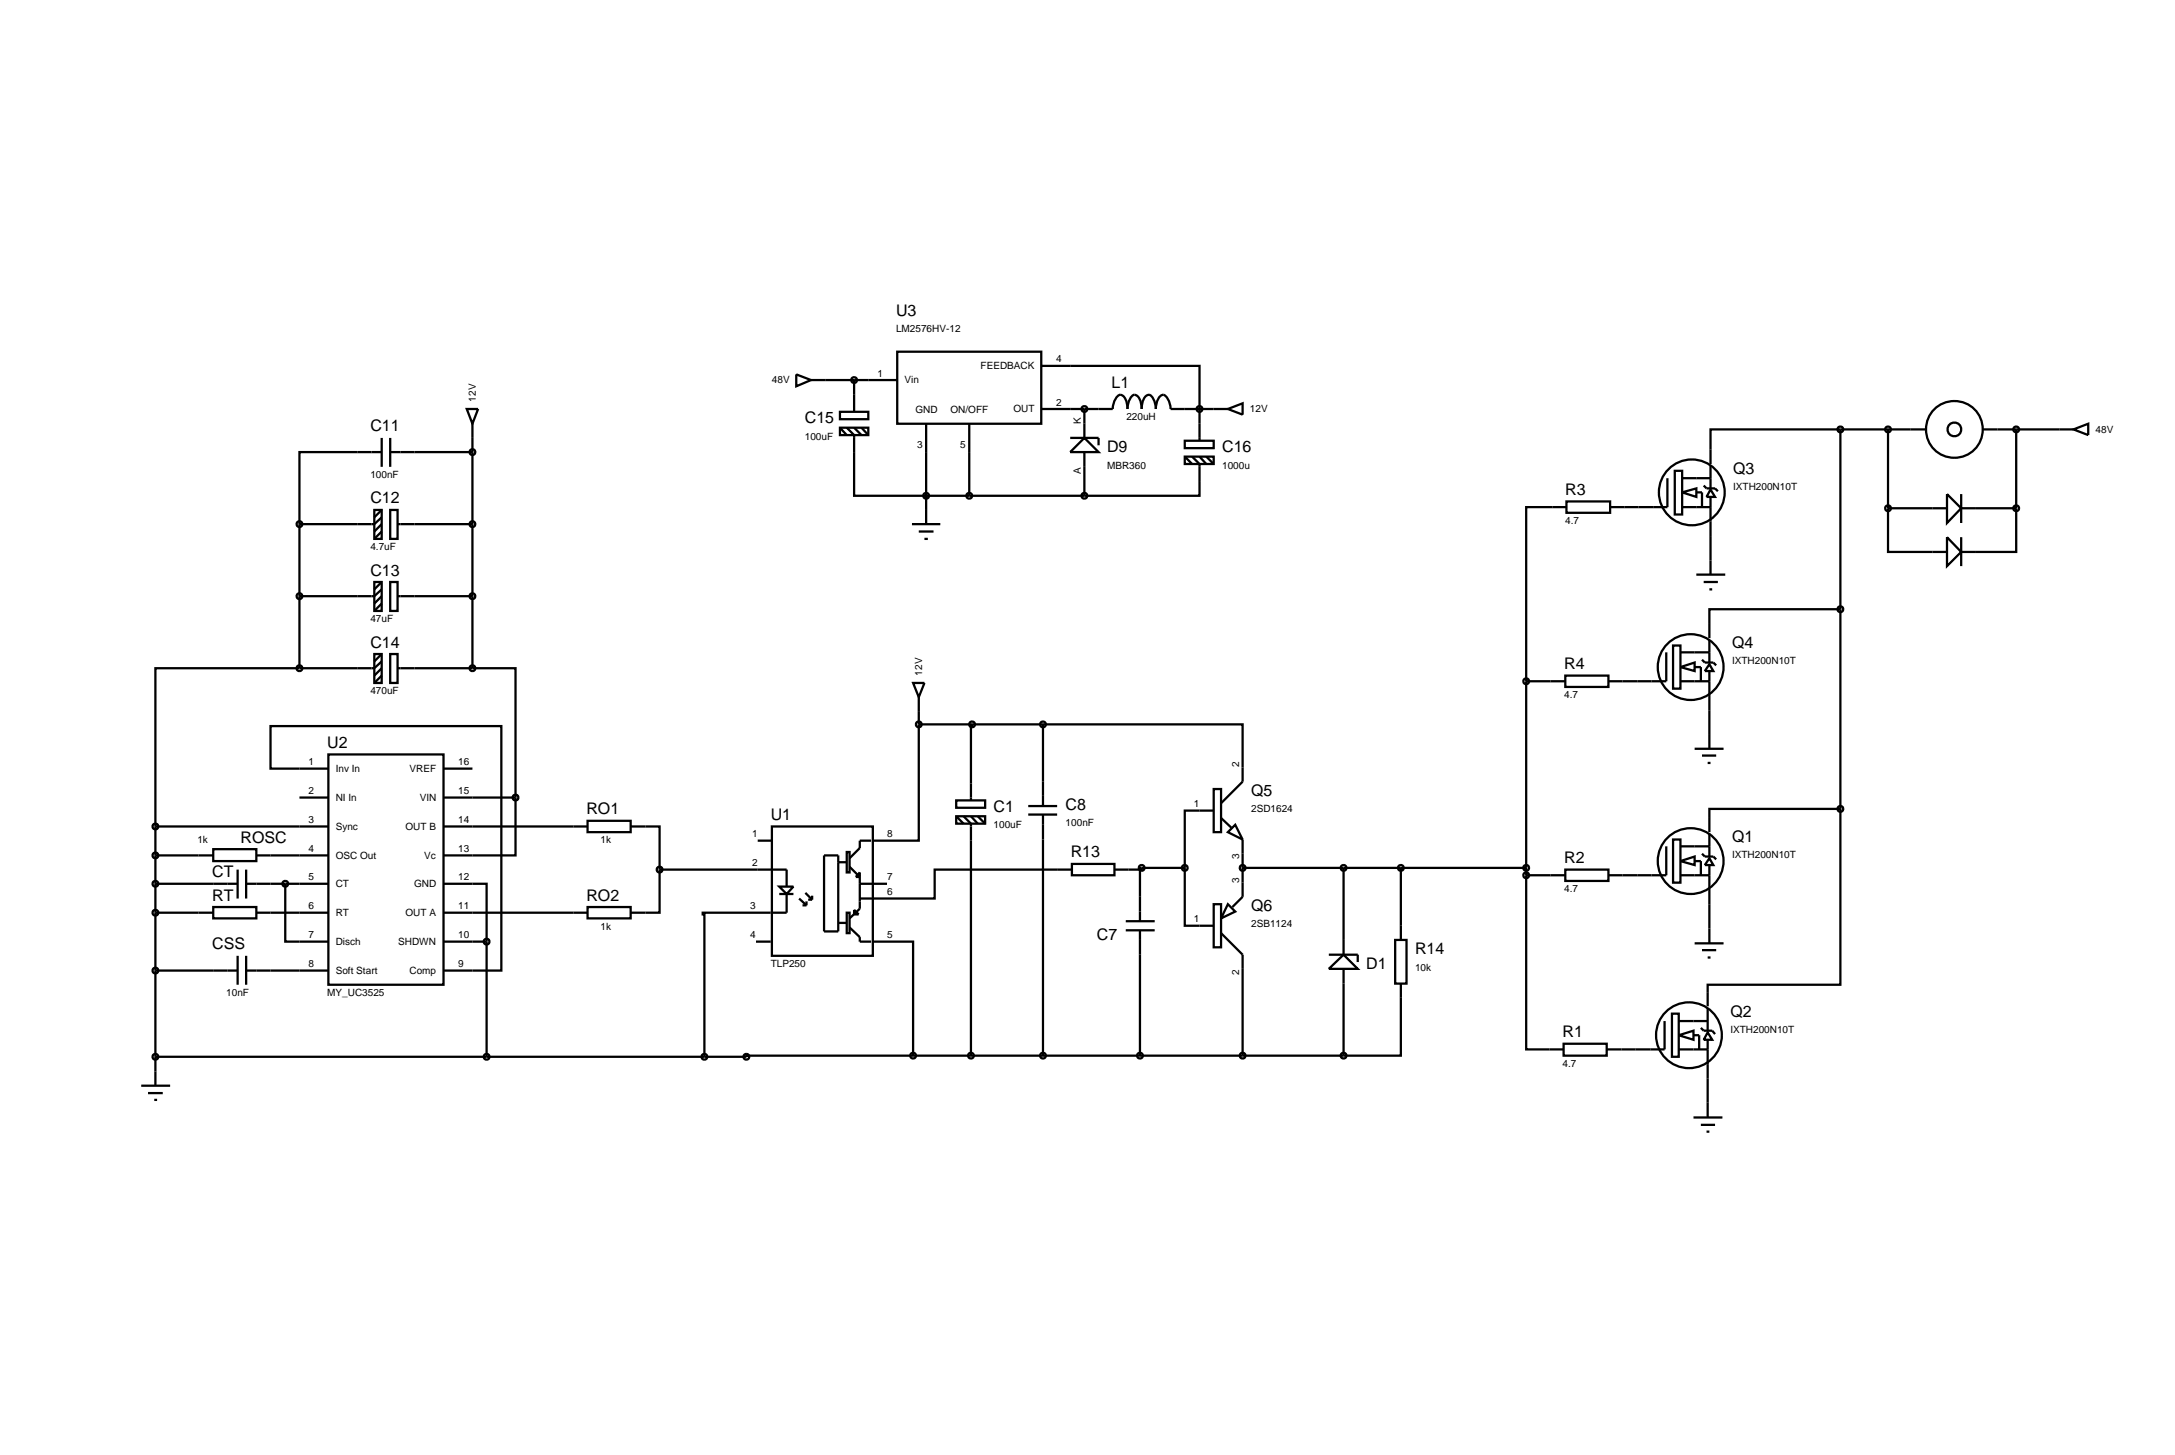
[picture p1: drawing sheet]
<svg xmlns="http://www.w3.org/2000/svg" width="384mm" height="257mm" viewBox="0 0 384 257" stroke-linecap="round" stroke-linejoin="round" font-family="sans-serif">
<g fill="none" stroke="#000" stroke-width=".4">
<path d="M67.3 79.7h-14.5v12.7M67.3 77.2v5.1M68.8 79.7h14.5M68.8 77.2v5.1M82.3 72.1h2l-1 2.6zM83.3 74.7v43.1M140.4 66l2.6 1-2.6 1.1zM143 67h15.2M148.1 72.6h5v1.3h-5zM148.1 75.4h5v1.3h-5zM148.1 75.4l1.2 1.3M149.3 75.4l1.3 1.3v10.7h40.6"/>
<path d="M150.6 67v5.6M150.6 75.4l1.3 1.3M151.9 75.4l1.2 1.3M158.2 62h25.4v12.7h-25.4zM163.3 74.7v17.7M170.9 74.7v12.7M183.6 64.5h27.9v13.2M183.6 72.1h12.6a2.6 2.6 0 0 1 1.3-2.5 1.44 1.44 0 0 1 1.1 1.3l.2 1.2a2.58 2.58 0 0 1 1.2-2.5 1.44 1.44 0 0 1 1.1 1.3l.2 1.2a2.98 2.98 0 0 1 .9-2.4 .85 .85 0 0 1 1.2 .7l.3 1.1 .1 .6a2.31 2.31 0 0 1 1.3-2.5 2.6 2.6 0 0 1 1.3 2.5h10.1M188.7 77.2h5v1.3M191.2 77.2l2.5 2.5h-5zM191.2 72.1v5.1M191.2 79.7v7.7"/>
<path d="M208.9 77.7h5.1v1.3h-5.1zM216.5 72.1l2.6-1v2zM324.5 75.7h-22.9v6.1M324.5 75.7v66.9M324.5 75.7h15M332.9 75.7v13.9M349.6 75.7h16M355.5 75.7v13.9M365.6 75.7l2.6-1v2zM52.8 92.4v25.4M66 89.9h1.3v5.1h-1.3zM67.3 91.2l-1.3 1.2h-13.2"/>
<path d="M67.3 93.7l-1.3 1.3M67.3 92.4l-1.3 1.3M67.3 89.9l-1.3 1.3M68.8 89.9h1.3v5.1h-1.3zM70.1 92.4h13.2M160.8 92.4h5M162 93.7h2.6M163 95h.6M208.9 80.5h5.1v1.3h-5.1zM208.9 80.5l1.3 1.3M210.2 80.5l1.3 1.3v5.6h-20.3M211.5 80.5l1.2 1.3"/>
<path d="M212.7 80.5l1.3 1.3M276.2 88.4h7.7v2h-7.7zM276.2 89.4h-7.1v30.7M294 84.3v5.1h-10.1M295.3 83h1.3v7.7h-1.3zM296.6 86.8l2.5-.7v1.5zM296.6 89.4h5M296.6 84.3h5M299.1 86.8h1v2.6M300.4 85.6l.5 .5h1.5l.5 .5M301.6 86.3l.8 1.3h-1.5zM301.6 82v4.1"/>
<path d="M301.6 87.6v13.7M332.9 89.6v7.7h10.4M332.9 89.6h10.4M343.3 87.1l2.5 2.5-2.5 2.6zM343.3 94.7l2.5 2.6-2.5 2.5zM345.8 89.6h9.7M345.8 87.1v5.1M345.8 94.7v5.1M355.5 89.6v7.7h-9.7M52.8 117.8h-25.4v27.9M66 102.6h1.3v5.1h-1.3zM66 115.3h1.3v5.1h-1.3z"/>
<path d="M67.3 103.9l-1.3 1.2h-13.2M67.3 116.6l-1.3 1.2h-13.2M67.3 106.4l-1.3 1.3M67.3 105.1l-1.3 1.3M67.3 102.6l-1.3 1.3M67.3 119.1l-1.3 1.3M67.3 117.8l-1.3 1.3M67.3 115.3l-1.3 1.3M68.8 102.6h1.3v5.1h-1.3zM68.8 115.3h1.3v5.1h-1.3zM70.1 105.1h13.2M70.1 117.8h13.2"/>
<path d="M83.3 117.8h7.6v22.8M276 119.1h7.6v2h-7.6zM293.8 115v5.1h-10.2M295 113.8h1.3v7.6h-1.3zM296.3 117.6l2.5-.8v1.5zM296.3 115h5.1M298.8 117.6h1.1v2.5M299.1 101.3h5.1M300.1 116.3l.5 .5h1.5l.5 .5M300.4 102.6h2.5M301.4 117.1l.7 1.2h-1.5zM301.4 112.8v4"/>
<path d="M301.4 118.3v13.7M301.4 103.9h.5M324.5 107.4h-23.1v5.1M57.9 133h20.3v40.6h-20.3zM57.9 135.5h-10.2v-7.5h40.7v43.1h-10.2M78.2 135.5h5.1M161 120.4h2l-1 2.5zM162 127.7v20.5h-8.1M162 127.7h21.9M162 122.9v4.8M171.4 127.7v.3h-.2v13.1M183.9 127.7h35.2v10.1l-3.8 3.8"/>
<path d="M183.9 127.7v14.4M214 139.1h1.3v7.6h-1.3zM269.1 120.1h6.9M269.1 120.1v34.2M296.3 120.1h5.1M298.8 132h5.1M300.1 133.2h2.5M301.1 134.5h.5M27.4 150.8h10.2M27.4 155.8h14.5M27.4 145.7v45.7M27.4 145.7h30.5"/>
<path d="M37.6 149.7h7.6v2.1h-7.6zM37.6 159.9h7.6v2h-7.6zM41.9 153.3v5.1M43.4 155.8h14.5M43.4 153.3v5.1M45.2 150.8h12.7M50.3 155.8v10.2h7.6M52.8 140.6h5.1M78.2 155.8h7.6v10.2M78.2 145.7h25.4M78.2 140.6h12.7M90.9 140.6v10.2h-12.7"/>
<path d="M103.6 144.7h7.6v2h-7.6zM103.6 159.9h7.6v2h-7.6zM111.2 145.7h5.1v7.6M116.3 153.3v7.6h-5.1M116.3 153.3h22.4v3M133.6 148.2h2.5M136.1 145.7h17.8v22.8h-17.8zM137.4 156.3h2.5l-1.2 1.3zM137.4 157.6h2.5M138.7 157.6v3.3h-2.6M140.9 158.4l1.3 1.2M141.5 159.6h.7"/>
<path d="M142 157.4l1.2 1.2M142.2 158.9v.7M142.5 158.6h.7M143.2 157.9v.7M145.3 150.8h2.5v13.4h-2.5zM147.8 152h1.5M149.3 150.2h.5v3.6h-.5zM149.8 152.8l1.8 1.8h-.7l.7-.8v6.4l-1.8 1.7M151.6 155.8h4.8M153.6 148.2h-2v1.3l-1.8 1.8M168.6 141.1h5.1v1.3h-5.1zM168.6 143.9h5.1v1.3h-5.1z"/>
<path d="M168.6 143.9l1.3 1.3M169.9 143.9l1.3 1.3v40.9M171.2 143.9l1.2 1.3M172.4 143.9l1.3 1.3M181.3 143.6h5.1M181.3 142.1h5.1M183.9 143.6v42.5M189 152.3h7.5v2h-7.5zM189 153.3h-24.2v5.1h-13.2M201.3 153v.3h-4.8M201.3 153h-.3v9.4M201.3 153h7.6"/>
<path d="M208.9 153v10.2h5.1M214 159.4h1.3v7.6h-1.3zM214 142.9h-5.1v10.1M215.3 144.2l1.8 1.7M216.5 146.7l1.3-1.3 1.3 2.6zM216.5 159.4l1.3 1.3-2.5 1.2zM219.1 148v10.1l-1.8 1.8M219.1 153h50M236.9 153v15.3M247 153v12.7M269.1 154.3v30.7h6.6M269.1 154.3h6.9"/>
<path d="M276 153.3h7.6v2h-7.6zM293.8 149.2v5.1h-10.2M295 148h1.3v7.6h-1.3zM296.3 151.8l2.5-.8v1.5zM296.3 154.3h5.1M296.3 149.2h5.1M298.8 151.8h1.1v2.5M300.1 150.5l.5 .5h1.5l.5 .5M301.4 151.3l.7 1.2h-1.5zM301.4 146.9v4.1M301.4 152.5v13.8M324.5 142.6v31h-23.4v3.8"/>
<path d="M324.5 142.6h-23.1v4.1M27.4 160.9h10.2M27.4 171.1h14.5M41.9 168.5v5.1M43.4 171.1h14.5M43.4 168.5v5.1M45.2 160.9h12.7M78.2 160.9h25.4M78.2 166h7.6M85.8 166v20.3M133.3 166h2.6M135.9 160.9h-12v.3h.3v25.1"/>
<path d="M147.8 162.7h1.5M149.3 160.9h.5v3.6h-.5zM149.8 163.5l1.8 1.7v.8h2M150.6 160.4l.8 .8h-.8zM153.9 166h7.1v20.1M198.5 162.4h5.1M198.5 164h5.1M201 164v22.1M215.3 164.5l3.8 3.8v17.8M234.3 170.8l2.6-2.5 2.5 2.5zM234.3 168.3h5.1v1.3M236.9 170.8v15.3"/>
<path d="M246 165.7h2v7.7h-2zM247 173.4v12.7h-10.1M294.8 178.7h1.2v7.6h-1.2zM298.8 166.3h5.1M300.1 167.5h2.5M301.1 177.7v4M301.1 168.8h.5M24.9 191.4h5.1M26.1 192.7h2.6M27.2 193.9h.5M161 186.1h-29.4v.2h-104.2M161 186.1h75.9"/>
<path d="M275.7 184h7.6v2.1h-7.6zM293.5 180v5h-10.2M296 182.5l2.6-.8v1.6zM296 185h5.1M296 180h5.1M298.6 182.5h1v2.5M298.6 197h5.1M299.9 181.2l.5 .5h1.5l.5 .6M299.9 198.3h2.5M300.9 199.5h.5M301.1 182l.8 1.3h-1.5zM301.1 183.3v13.7"/>
<circle cx="83.3" cy="79.7" r=".51"/>
<circle cx="150.6" cy="67" r=".51"/>
<circle cx="191.2" cy="72.1" r=".51"/>
<circle cx="211.5" cy="72.1" r=".51"/>
<circle cx="324.5" cy="75.7" r=".51"/>
<circle cx="332.9" cy="75.7" r=".51"/>
<circle cx="344.6" cy="75.7" r="5"/>
<circle cx="344.6" cy="75.7" r="1.21"/>
<circle cx="355.5" cy="75.7" r=".51"/>
<circle cx="52.8" cy="92.4" r=".51"/>
<circle cx="83.3" cy="92.4" r=".51"/>
<circle cx="163.3" cy="87.4" r=".51"/>
<circle cx="170.9" cy="87.4" r=".51"/>
<circle cx="191.2" cy="87.4" r=".51"/>
<circle cx="298.3" cy="86.8" r="5.8"/>
<circle cx="332.9" cy="89.6" r=".51"/>
<circle cx="355.5" cy="89.6" r=".51"/>
<circle cx="52.8" cy="105.1" r=".51"/>
<circle cx="52.8" cy="117.8" r=".51"/>
<circle cx="83.3" cy="117.8" r=".51"/>
<circle cx="83.3" cy="105.1" r=".51"/>
<circle cx="298.1" cy="117.6" r="5.8"/>
<circle cx="324.5" cy="107.4" r=".51"/>
<circle cx="162" cy="127.7" r=".51"/>
<circle cx="171.4" cy="127.7" r=".51"/>
<circle cx="183.9" cy="127.7" r=".51"/>
<circle cx="269.1" cy="120.1" r=".51"/>
<circle cx="27.4" cy="150.8" r=".51"/>
<circle cx="27.4" cy="145.7" r=".51"/>
<circle cx="27.4" cy="155.8" r=".51"/>
<circle cx="50.3" cy="155.8" r=".51"/>
<circle cx="90.9" cy="140.6" r=".51"/>
<circle cx="116.3" cy="153.3" r=".51"/>
<circle cx="201.3" cy="153" r=".51"/>
<circle cx="208.9" cy="153" r=".51"/>
<circle cx="219.1" cy="153" r=".51"/>
<circle cx="236.9" cy="153" r=".51"/>
<circle cx="247" cy="153" r=".51"/>
<circle cx="269.1" cy="153" r=".51"/>
<circle cx="269.1" cy="154.3" r=".51"/>
<circle cx="298.1" cy="151.8" r="5.8"/>
<circle cx="324.5" cy="142.6" r=".51"/>
<circle cx="27.4" cy="160.9" r=".51"/>
<circle cx="27.4" cy="171.1" r=".51"/>
<circle cx="85.8" cy="166" r=".51"/>
<circle cx="27.4" cy="186.3" r=".51"/>
<circle cx="85.8" cy="186.3" r=".51"/>
<circle cx="124.2" cy="186.3" r=".51"/>
<circle cx="131.6" cy="186.3" r=".51"/>
<circle cx="161" cy="186.1" r=".51"/>
<circle cx="171.2" cy="186.1" r=".51"/>
<circle cx="183.9" cy="186.1" r=".51"/>
<circle cx="201" cy="186.1" r=".51"/>
<circle cx="219.1" cy="186.1" r=".51"/>
<circle cx="236.9" cy="186.1" r=".51"/>
<circle cx="297.8" cy="182.5" r="5.8"/>
</g>
<g font-size="2.8">
<text x="158" y="55.7">U3</text>
<text x="196" y="68.5">L1</text>
<text x="65.3" y="76.1">C11</text>
<text x="141.9" y="74.7">C15</text>
<text x="195.2" y="79.8">D9</text>
<text x="215.5" y="79.8">C16</text>
<text x="305.6" y="83.6">Q3</text>
<text x="65.3" y="88.8">C12</text>
<text x="276" y="87.3">R3</text>
<text x="65.3" y="101.5">C13</text>
<text x="65.3" y="114.2">C14</text>
<text x="275.8" y="118">R4</text>
<text x="305.4" y="114.3">Q4</text>
<text x="57.7" y="131.9">U2</text>
<text x="103.4" y="143.6">RO1</text>
<text x="175.2" y="143.2">C1</text>
<text x="187.9" y="142.9">C8</text>
<text x="220.6" y="140.4">Q5</text>
<text x="42.4" y="148.6">ROSC</text>
<text x="135.9" y="144.6">U1</text>
<text x="305.4" y="148.5">Q1</text>
<text x="37.4" y="154.7">CT</text>
<text x="188.8" y="151.2">R13</text>
<text x="275.8" y="152.2">R2</text>
<text x="37.4" y="158.8">RT</text>
<text x="103.4" y="158.8">RO2</text>
<text x="220.6" y="160.7">Q6</text>
<text x="37.4" y="167.4">CSS</text>
<text x="193.4" y="165.8">C7</text>
<text x="240.9" y="170.9">D1</text>
<text x="249.5" y="168.3">R14</text>
<text x="305.1" y="179.3">Q2</text>
<text x="275.5" y="182.9">R1</text>
</g>
<g font-size="1.8">
<text x="158" y="58.5">LM2576HV-12</text>
<text x="172.9" y="65.1">FEEDBACK</text>
<text x="186.2" y="63.9">4</text>
<text x="83.9" y="70.8" transform="rotate(-90 83.9 70.8)">12V</text>
<text x="136.1" y="67.6">48V</text>
<text x="154.7" y="66.4">1</text>
<text x="159.5" y="67.6">Vin</text>
<text x="186.2" y="71.5">2</text>
<text x="141.9" y="77.5">100uF</text>
<text x="161.4" y="72.8">GND</text>
<text x="167.6" y="72.8">ON/OFF</text>
<text x="178.7" y="72.7">OUT</text>
<text x="190.6" y="74.7" transform="rotate(-90 190.6 74.7)">K</text>
<text x="198.6" y="74.1">220uH</text>
<text x="220.4" y="72.7">12V</text>
<text x="369.5" y="76.3">48V</text>
<text x="161.7" y="79">3</text>
<text x="169.3" y="79">5</text>
<text x="190.6" y="83.5" transform="rotate(-90 190.6 83.5)">A</text>
<text x="195.2" y="82.6">MBR360</text>
<text x="215.5" y="82.6">1000u</text>
<text x="65.3" y="84.3">100nF</text>
<text x="305.6" y="86.4">IXTH200N10T</text>
<text x="276" y="92.4">4.7</text>
<text x="65.3" y="97">4.7uF</text>
<text x="65.3" y="109.7">47uF</text>
<text x="162.6" y="119.1" transform="rotate(-90 162.6 119.1)">12V</text>
<text x="305.4" y="117.1">IXTH200N10T</text>
<text x="65.3" y="122.4">470uF</text>
<text x="275.8" y="123.1">4.7</text>
<text x="54.4" y="134.9">1</text>
<text x="59.2" y="136.1">Inv In</text>
<text x="72.2" y="136.1">VREF</text>
<text x="80.8" y="134.9">16</text>
<text x="218.5" y="135.3" transform="rotate(-90 218.5 135.3)">2</text>
<text x="54.4" y="140">2</text>
<text x="59.2" y="141.2">NI In</text>
<text x="74" y="141.2">VIN</text>
<text x="80.8" y="140">15</text>
<text x="210.5" y="142.3">1</text>
<text x="220.6" y="143.2">2SD1624</text>
<text x="34.8" y="148.7">1k</text>
<text x="54.4" y="145.1">3</text>
<text x="59.2" y="146.3">Sync</text>
<text x="71.5" y="146.3">OUT B</text>
<text x="80.8" y="145.1">14</text>
<text x="105.9" y="148.7">1k</text>
<text x="132.6" y="147.6">1</text>
<text x="156.4" y="147.6">8</text>
<text x="175.2" y="146">100uF</text>
<text x="187.9" y="145.7">100nF</text>
<text x="54.4" y="150.2">4</text>
<text x="54.4" y="155.2">5</text>
<text x="59.2" y="151.4">OSC Out</text>
<text x="74.8" y="151.4">Vc</text>
<text x="80.8" y="155.2">12</text>
<text x="80.8" y="150.2">13</text>
<text x="132.6" y="152.7">2</text>
<text x="156.4" y="155.2">7</text>
<text x="218.5" y="155.6" transform="rotate(-90 218.5 155.6)">3</text>
<text x="218.5" y="151.5" transform="rotate(-90 218.5 151.5)">3</text>
<text x="305.4" y="151.3">IXTH200N10T</text>
<text x="54.4" y="160.3">6</text>
<text x="59.2" y="156.4">CT</text>
<text x="59.2" y="161.5">RT</text>
<text x="71.5" y="161.5">OUT A</text>
<text x="73" y="156.4">GND</text>
<text x="80.8" y="160.3">11</text>
<text x="132.3" y="160.3">3</text>
<text x="156.4" y="157.8">6</text>
<text x="275.8" y="157.3">4.7</text>
<text x="54.4" y="165.4">7</text>
<text x="59.2" y="166.6">Disch</text>
<text x="70.2" y="166.6">SHDWN</text>
<text x="80.8" y="165.4">10</text>
<text x="105.9" y="163.9">1k</text>
<text x="132.3" y="165.4">4</text>
<text x="156.4" y="165.4">5</text>
<text x="210.5" y="162.6">1</text>
<text x="220.6" y="163.5">2SB1124</text>
<text x="54.4" y="170.5">8</text>
<text x="59.2" y="171.7">Soft Start</text>
<text x="72.2" y="171.7">Comp</text>
<text x="80.8" y="170.5">9</text>
<text x="135.9" y="170.5">TLP250</text>
<text x="218.5" y="171.8" transform="rotate(-90 218.5 171.8)">2</text>
<text x="249.5" y="171.1">10k</text>
<text x="39.9" y="175.6">10nF</text>
<text x="57.7" y="175.6">MY_UC3525</text>
<text x="305.1" y="182.1">IXTH200N10T</text>
<text x="275.5" y="188.1">4.7</text>
</g>
</svg>
